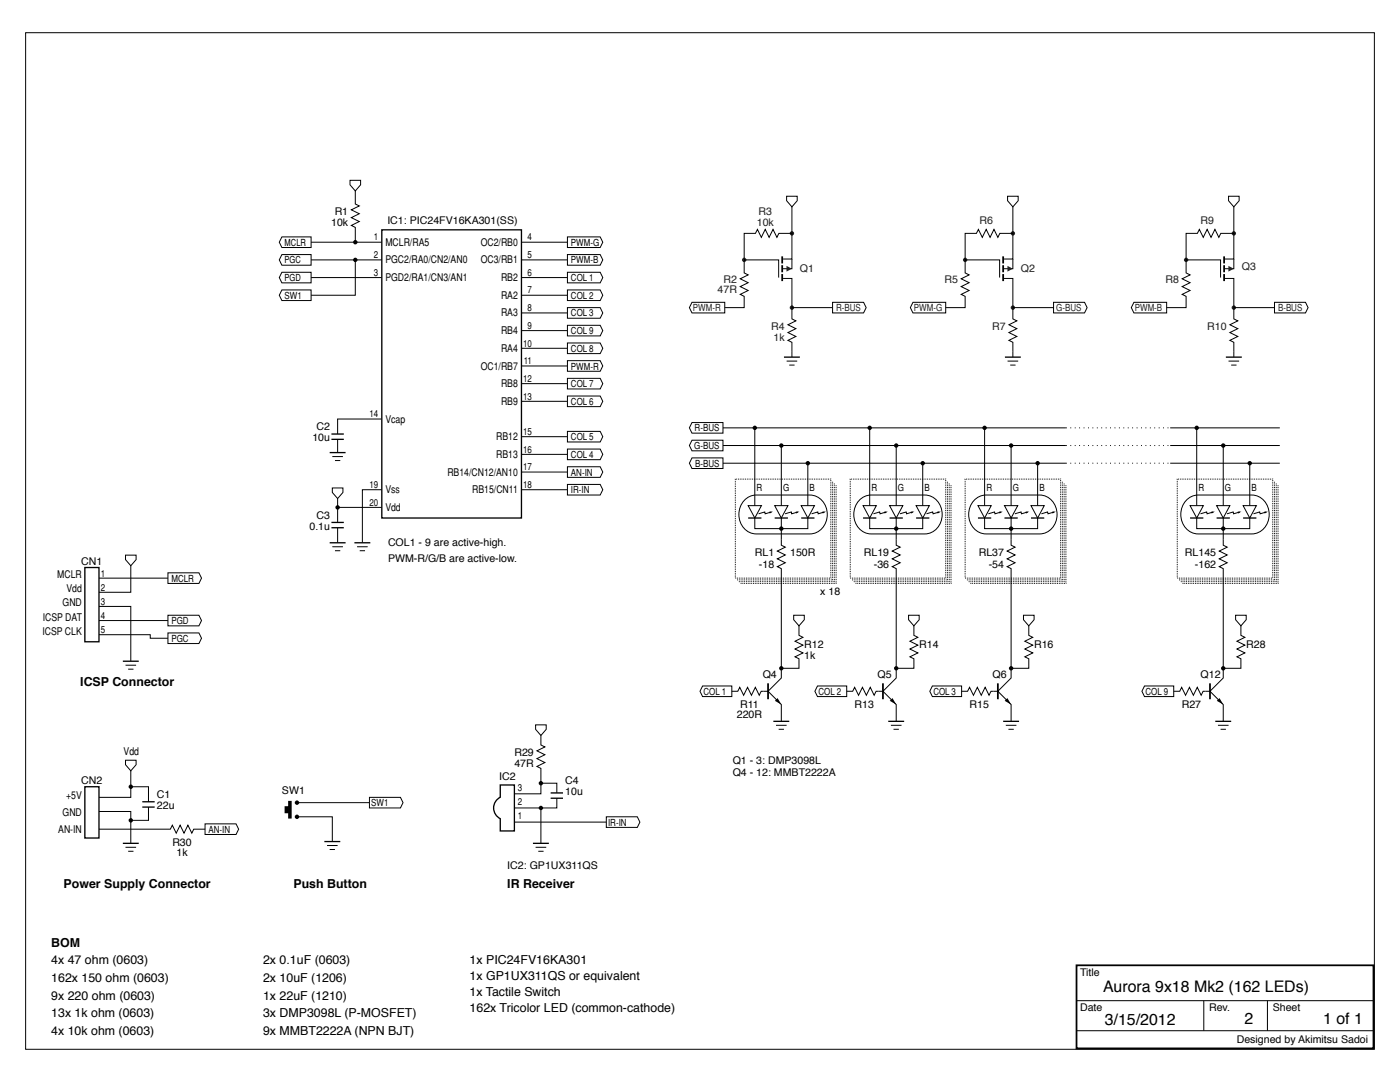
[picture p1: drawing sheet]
<svg xmlns="http://www.w3.org/2000/svg" width="279mm" height="216mm" viewBox="0 0 279 216" stroke-linecap="round" stroke-linejoin="round" font-family="sans-serif">
<!-- layer: base -->
<path d="M214.8 192.6h59.3v16.6h-59.3z" fill="none" stroke="#000" stroke-width=".35"/>
<path d="M5.1 6.5h269.2v202.9h-269.2zM214.8 199.7h59.3M240.2 199.7v6M252.9 199.7v6M214.8 205.7h59.3" fill="none" stroke="#000" stroke-width=".2"/>
<!-- layer: schematic -->
<g fill="none" stroke="#000" stroke-width=".2">
<path d="M69.8 36h2.2v.9l-1.1 1.2-1.1-1.2zM70.9 38.1v2.6l.8 .4-1.6 .8 1.6 .7-1.6 .8 1.6 .8-1.6 .8 .8 .4v2.9M62.1 55.4h14.1M62.1 51.9h14.1M104.1 55.4h9.1M104.1 58.9h9.1M104.1 51.9h9.1M104.1 48.3h9.1M104.1 76.6h9.1M104.1 73h9.1M104.1 66h9.1M104.1 62.4h9.1"/>
<path d="M104.1 69.5h9.1M66.3 97.4h2.1v.9l-1 1.2-1.1-1.2zM66.3 91.1h2.1M66.9 91.9h1M67.4 99.5v1.7h8.8M67.4 87.7v2.6M76.2 97.7h-3.9v10.6M76.2 83.6h-8.8v3M104.1 87.1h9.1M104.1 80.1h9.1M104.1 97.7h9.1M104.1 94.2h9.1"/>
<path d="M104.1 90.7h9.1M144.3 92.4h68.4M144.3 88.9h68.4M144.3 85.4h68.4M148.5 99.9a3.3 3.3 0 0 1 2.4-1.1h10.7a4 4 0 0 1 3.4 2.9 4 4 0 0 1-1.4 4.2l-1.3 .6h-.7h-10.7a4 4 0 0 1-3.2-2.5 4 4 0 0 1 .8-4.1zM150.6 85.4v15.5M155.9 88.9v12M161.2 92.4v8.5M171.4 99.9a3.3 3.3 0 0 1 2.4-1.1h10.8a4 4 0 0 1 3.3 2.9 4 4 0 0 1-1.4 4.2l-1.2 .6h-.7h-10.8a4 4 0 0 1-3.2-2.5 4 4 0 0 1 .8-4.1zM173.6 85.4v15.5M178.9 88.9v12M184.1 92.4v8.5"/>
<path d="M194.3 99.9a3.3 3.3 0 0 1 2.5-1.1h10.7a4 4 0 0 1 3.4 2.9 4 4 0 0 1-1.5 4.2l-1.2 .6h-.7h-10.7a4 4 0 0 1-3.3-2.5 4 4 0 0 1 .8-4.1zM196.5 85.4v15.5M201.8 88.9v12M207.1 92.4v8.5M233.5 92.4h21.9M233.5 88.9h21.9M233.5 85.4h21.9M236.7 99.9a3.3 3.3 0 0 1 2.4-1.1h10.7a4 4 0 0 1 3.4 2.9 4 4 0 0 1-1.4 4.2l-1.3 .6h-.7h-10.7a4 4 0 0 1-3.2-2.5 4 4 0 0 1 .8-4.1zM238.8 85.4v15.5M244.1 88.9v12M249.4 92.4v8.5M149.3 100.9h2.7l-1.4 2.5z"/>
<path d="M150.6 103.4v2.1h10.6v-2.1M153.9 102.2l-1.2 .3-.1-.3-1.2 .3M154.6 100.9h2.7l-1.4 2.5zM155.9 103.4v5.4l.8 .4-1.6 .8 1.6 .7-1.6 .8 1.6 .8-1.6 .8 .8 .4v21.8l-2.6 2.6 2.6 2.7v3.3M159.2 102.2l-1.2 .3-.1-.3-1.2 .3M159.9 100.9h2.6l-1.3 2.5zM164.5 102.2l-1.2 .3-.1-.3-1.2 .3M172.2 100.9h2.7l-1.3 2.5zM173.6 103.4v2.1h10.5v-2.1M176.9 102.2l-1.3 .3v-.3l-1.3 .3M177.5 100.9h2.7l-1.3 2.5zM178.9 103.4v5.4l.8 .4-1.6 .8 1.6 .7-1.6 .8 1.6 .8-1.6 .8 .8 .4v21.8l-2.7 2.6 2.7 2.7v3.3"/>
<path d="M182.2 102.2l-1.3 .3-.1-.3-1.2 .3M182.8 100.9h2.7l-1.4 2.5zM187.5 102.2l-1.3 .3-.1-.3-1.2 .3M195.2 100.9h2.6l-1.3 2.5zM196.5 103.4v2.1h10.6v-2.1M199.8 102.2l-1.2 .3-.1-.3-1.3 .3M200.5 100.9h2.6l-1.3 2.5zM201.8 103.4v5.4l.8 .4-1.6 .8 1.6 .7-1.6 .8 1.6 .8-1.6 .8 .8 .4v21.8l-2.7 2.6 2.7 2.7v3.3M205.1 102.2l-1.2 .3-.1-.3-1.3 .3M205.8 100.9h2.6l-1.3 2.5zM210.4 102.2l-1.2 .3-.1-.3-1.3 .3M237.5 100.9h2.7l-1.4 2.5z"/>
<path d="M238.8 103.4v2.1h10.6v-2.1M242.1 102.2l-1.2 .3-.1-.3-1.2 .3M242.8 100.9h2.6l-1.3 2.5zM244.1 103.4v5.4l.8 .4-1.6 .8 1.6 .7-1.6 .8 1.6 .8-1.6 .8 .8 .4v21.8l-2.6 2.6 2.6 2.7v3.3M247.4 102.2l-1.2 .3-.1-.3-1.2 .3M248.1 100.9h2.6l-1.3 2.5zM252.7 102.2l-1.2 .3-.1-.3-1.2 .3M146 137.9h1.2l.4-.8 .8 1.6 .8-1.6 .8 1.6 .7-1.6 .8 1.6 .4-.8h1.4M158.4 122.8h2.1v.9l-1 1.2-1.1-1.2zM159.5 124.9v1.9l.7 .4-1.5 .7 1.5 .8-1.5 .8 1.5 .8-1.5 .8 .8 .4v1.8h-3.6M169 137.9h1.2l.4-.8 .7 1.6 .8-1.6 .8 1.6 .8-1.6 .8 1.6 .3-.8h1.4M181.3 122.8h2.1v.9l-1 1.2-1.1-1.2z"/>
<path d="M182.4 124.9v1.9l.8 .4-1.6 .7 1.6 .8-1.6 .8 1.6 .8-1.6 .8 .8 .4v1.8h-3.5M191.9 137.9h1.2l.4-.8 .8 1.6 .7-1.6 .8 1.6 .8-1.6 .8 1.6 .4-.8h1.3M204.3 122.8h2.1v.9l-1.1 1.2-1-1.2zM205.3 124.9v1.9l.8 .4-1.6 .7 1.6 .8-1.6 .8 1.6 .8-1.6 .8 .8 .4v1.8h-3.5M234.2 137.9h1.2l.4-.8 .8 1.6 .8-1.6 .8 1.6 .7-1.6 .8 1.6 .4-.8h1.4M246.6 122.8h2.1v.9l-1.1 1.2-1-1.2zM247.6 124.9v1.9l.8 .4-1.5 .7 1.5 .8-1.5 .8 1.5 .8-1.5 .8 .7 .4v1.8h-3.5M25 151.7h2.2v.9l-1.1 1.2-1.1-1.2zM26.1 153.8v5.3h-6.3M26.1 157h3.5v3M154.9 144.7h2.1M155.4 145.5h1.1"/>
<path d="M177.8 144.7h2.1M178.3 145.5h1.1M200.7 144.7h2.1M201.3 145.5h1M243.1 144.7h2.1M243.6 145.5h1.1M19.8 161.9h6.3v6.4M25 169.1h2.2M25.6 169.9h1M29.6 161v2.7h-3.5"/>
</g>
<g fill="none" stroke="#000" stroke-width=".26">
<path d="M76.2 45.9h27.9v57.5h-27.9zM65.8 90.3h3.2M66.1 87.7h2.5M66.1 86.6h2.5M149.3 103.4h2.7M154.6 103.4h2.7M159.9 103.4h2.6M172.2 103.4h2.7M177.5 103.4h2.7M182.8 103.4h2.7M195.2 103.4h2.6M200.5 103.4h2.6"/>
<path d="M205.8 103.4h2.6M237.5 103.4h2.7M242.8 103.4h2.6M248.1 103.4h2.6M16.9 157h2.9v10.2h-2.9zM28.4 160h2.5M154.3 143.9h3.2M177.3 143.9h3.1M200.2 143.9h3.2M242.5 143.9h3.2M24.5 168.3h3.2M28.4 161h2.5"/>
</g>
<g fill="#000">
<path d="M153.5 102.1h.8l-.7 .4zM158.8 102.1h.7l-.6 .4zM164.1 102.1h.7l-.6 .4zM176.4 102.1h.8l-.6 .4zM181.7 102.1h.8l-.7 .4zM187 102.1h.8l-.7 .4zM199.4 102.1h.7l-.6 .4zM204.7 102.1h.7l-.6 .4zM210 102.1h.7l-.6 .4zM241.7 102.1h.7l-.6 .4zM247 102.1h.7l-.6 .4zM252.3 102.1h.7l-.6 .4z"/>
<path d="M154.6 139.8l.6-.5 .7 1.3zM177.6 139.8l.5-.5 .8 1.3zM200.5 139.8l.5-.5 .8 1.3zM242.8 139.8l.6-.5 .7 1.3z"/>
<circle cx="70.9" cy="51.9" r=".44"/>
<circle cx="70.9" cy="48.3" r=".44"/>
<circle cx="150.6" cy="85.4" r=".44"/>
<circle cx="155.9" cy="88.9" r=".44"/>
<circle cx="161.2" cy="92.4" r=".44"/>
<circle cx="173.6" cy="85.4" r=".44"/>
<circle cx="178.9" cy="88.9" r=".44"/>
<circle cx="184.1" cy="92.4" r=".44"/>
<circle cx="196.5" cy="85.4" r=".44"/>
<circle cx="201.8" cy="88.9" r=".44"/>
<circle cx="207.1" cy="92.4" r=".44"/>
<circle cx="238.8" cy="85.4" r=".44"/>
<circle cx="244.1" cy="88.9" r=".44"/>
<circle cx="249.4" cy="92.4" r=".44"/>
<circle cx="155.9" cy="105.5" r=".44"/>
<circle cx="178.9" cy="105.5" r=".44"/>
<circle cx="201.8" cy="105.5" r=".44"/>
<circle cx="244.1" cy="105.5" r=".44"/>
<circle cx="155.9" cy="133.3" r=".44"/>
<circle cx="178.9" cy="133.3" r=".44"/>
<circle cx="201.8" cy="133.3" r=".44"/>
<circle cx="244.1" cy="133.3" r=".44"/>
<circle cx="26.1" cy="157" r=".44"/>
<circle cx="26.1" cy="163.7" r=".44"/>
</g>
<path d="M153.3 136.3v3.2M176.2 136.3v3.2M199.1 136.3v3.2M241.5 136.3v3.2" fill="none" stroke="#000" stroke-width=".35"/>
<path d="M212.7 88.9h20.8M212.7 92.4h20.8M212.7 85.4h20.8" fill="none" stroke="#000" stroke-width=".2" stroke-dasharray=".2 .7" stroke-linecap="butt"/>
<g fill="#231f20">
<circle cx="158" cy="61.4" r=".44"/>
<circle cx="202.1" cy="61.4" r=".44"/>
</g>
<path d="M245.2 72.1h2.1M245.7 72.8h1.1M246.2 70.2v1.1" fill="none" stroke="#000" stroke-width=".2"/>
<path d="M244.7 71.3h3.1" fill="none" stroke="#000" stroke-width=".26"/>
<circle cx="246.2" cy="61.4" r=".44" fill="#231f20"/>
<path d="M245.2 39.2h2.1v.9l-1.1 1.2-1-1.2zM157 72.1h2.1M157.5 72.8h1.1M158 61.4v2.2l.8 .4-1.5 .8 1.5 .8-1.5 .8 1.5 .7-1.5 .8 .7 .4v3M201.1 72.1h2.1M201.6 72.8h1.1M202.1 61.4v2.2l.8 .4-1.6 .8 1.6 .8-1.6 .8 1.6 .7-1.6 .8 .8 .4v3M246.2 61.4v2.2l.8 .4-1.6 .8 1.6 .8-1.6 .8 1.6 .7-1.6 .8 .8 .4v1.9" fill="none" stroke="#000" stroke-width=".2"/>
<path d="M156.5 71.3h3.1M200.6 71.3h3.1" fill="none" stroke="#000" stroke-width=".26"/>
<g fill="#231f20">
<circle cx="236.7" cy="51.9" r=".44"/>
<circle cx="246.2" cy="46.6" r=".44"/>
</g>
<path d="M244.5 55.6h1.7v5.8M246.2 41.3v10.4h-1.7M246.2 51.7v1.9h-1.9M246.2 46.6h-2.6l-.4 .8-.7-1.6-.8 1.6-.8-1.6-.8 1.6-.7-1.6-.4 .8h-2.3v5.3h6.9v3.5" fill="none" stroke="#000" stroke-width=".2"/>
<path d="M244.3 51.2v1.4M244.3 52.9v1.4M244.3 54.7v1.4" fill="none" stroke="#000" stroke-width=".35"/>
<path d="M245.2 53l1 .6-1 .6z" fill="#231f20"/>
<path d="M201.1 39.2h2.1v.9l-1.1 1.2-1-1.2z" fill="none" stroke="#000" stroke-width=".2"/>
<g fill="#231f20">
<circle cx="192.6" cy="51.9" r=".44"/>
<circle cx="202.1" cy="46.6" r=".44"/>
</g>
<path d="M200.4 55.6h1.7v5.8h8.2M202.1 51.7v1.9h-1.9M202.1 46.6h-2.6l-.4 .8-.7-1.6-.8 1.6-.8-1.6-.8 1.6-.7-1.6-.4 .8h-2.3v5.3h6.9v3.5M202.1 41.3v10.4h-1.7M158 61.4h8.2M246.2 61.4h8.2" fill="none" stroke="#000" stroke-width=".2"/>
<path d="M200.2 51.2v1.4M200.2 52.9v1.4M200.2 54.7v1.4" fill="none" stroke="#000" stroke-width=".35"/>
<path d="M201.1 53l1 .6-1 .6z" fill="#231f20"/>
<path d="M157 39.2h2.1v.9l-1.1 1.2-1-1.2z" fill="none" stroke="#000" stroke-width=".2"/>
<g fill="#231f20">
<circle cx="148.5" cy="51.9" r=".44"/>
<circle cx="158" cy="46.6" r=".44"/>
</g>
<path d="M148.5 51.9v2.6l.8 .4-1.6 .7 1.6 .8-1.6 .8 1.6 .8-1.6 .7 .8 .4v2.3h-3.9M148.5 51.9h6.9v3.5M156.3 55.6h1.7v5.8M158 46.6h-2.6l-.3 .8-.8-1.6-.8 1.6-.8-1.6-.8 1.6-.7-1.6-.4 .8h-2.3v5.3M158 41.3v10.4h-1.7M158 51.7v1.9h-1.9M192.6 51.9v2.6l.8 .4-1.6 .7 1.6 .8-1.6 .8 1.6 .8-1.6 .7 .8 .4v2.3h-3.9M236.7 51.9v2.6l.8 .4-1.6 .7 1.6 .8-1.6 .8 1.6 .8-1.6 .7 .8 .4v2.3h-3.9" fill="none" stroke="#000" stroke-width=".2"/>
<path d="M156.1 51.2v1.4M156.1 52.9v1.4M156.1 54.7v1.4" fill="none" stroke="#000" stroke-width=".35"/>
<path d="M157 53l1 .6-1 .6z" fill="#231f20"/>
<g fill="none" stroke="#000" stroke-width=".2">
<path d="M62.1 48.3h14.1M70.9 51.9v7h-8.8M19.8 115.4h13.7M25 110.8h2.2v.9l-1.1 1.2-1.1-1.2zM26.1 112.9v5.3h-6.3M66.3 109.1h2.1M66.9 109.9h1M67.4 101.2v3M67.4 105.3v3M71.3 109.1h2.1M71.8 109.9h1M19.8 121h6.3v10.9"/>
<path d="M19.8 126.6h10.2v.8h3.5M19.8 123.8h13.7M25 132.7h2.2M25.6 133.5h1M106.9 144.6h2.1v.9l-1.1 1.3-1-1.3zM107.9 156.3v2.1h-5.2M107.9 156.3h3.2v1.9M107.9 146.8v1.9l.8 .3-1.5 .8 1.5 .8-1.5 .8 1.5 .8-1.5 .7 .7 .4v3M111.1 159.3v1.9h-3.2M19.8 165.5h14.2l.4-.8 .8 1.5 .7-1.5 .8 1.5 .8-1.5 .8 1.5 .4-.7h2.2M59.3 163h7v4.9M59.3 160.2h14.4"/>
<path d="M65.3 168.7h2.1M65.8 169.5h1.1M102.7 161.2h5.2v7.1M102.7 164h18.3M106.9 169.1h2.1M107.4 169.9h1.1"/>
</g>
<path d="M16.9 113.2h2.9v14.9h-2.9zM65.8 108.3h3.2M66.1 105.3h2.5M66.1 104.2h2.5M70.7 108.3h3.2M24.5 131.9h3.2M99.8 156.6h2.9v9.2h-2.9v-2.4a2.38 2.38 0 0 1-1.3-2.2 2.38 2.38 0 0 1 1.3-2.1zM109.9 159.3h2.5M109.9 158.2h2.5M64.7 167.9h3.2M106.4 168.3h3.1" fill="none" stroke="#000" stroke-width=".26"/>
<g fill="#000">
<path d="M57.5 159.8h.7v3.5h-.7v-1h-.7v-1.4h.7z"/>
<circle cx="67.4" cy="101.2" r=".44"/>
<circle cx="107.9" cy="156.3" r=".44"/>
<circle cx="59.3" cy="163" r=".44"/>
<circle cx="59.3" cy="160.2" r=".44"/>
<circle cx="107.9" cy="161.2" r=".44"/>
</g>
<!-- layer: labels -->
<g fill="none" stroke="#000" stroke-width=".2">
<path d="M56.3 57.9h5.8v2.1h-5.8l-.6-1.1zM56.3 47.3h5.8v2.1h-5.8l-.6-1.1zM56.3 50.8h5.8v2.1h-5.8l-.6-1zM56.3 54.3h5.8v2.1h-5.8l-.6-1zM113.2 54.3h6.6l.5 1.1-.5 1h-6.6zM113.2 50.8h6.6l.5 1.1-.5 1h-6.6zM113.2 47.3h6.6l.5 1-.5 1.1h-6.6zM113.2 57.9h6.6l.5 1-.5 1.1h-6.6zM113.2 75.5h6.6l.5 1.1-.5 1h-6.6zM113.2 64.9h6.6l.5 1.1-.5 1h-6.6zM113.2 72h6.6l.5 1-.5 1.1h-6.6zM113.2 79h6.6l.5 1.1-.5 1h-6.6z"/>
<path d="M113.2 68.4h6.6l.5 1.1-.5 1.1h-6.6zM113.2 61.4h6.6l.5 1-.5 1.1h-6.6zM138.1 60.3h6.5v2.1h-6.5l-.5-1zM166.2 60.3h6.1l.6 1.1-.6 1h-6.1zM182.2 60.3h6.5v2.1h-6.5l-.5-1zM210.3 60.3h6.1l.6 1.1-.6 1h-6.1zM226.3 60.3h6.5v2.1h-6.5l-.5-1zM254.4 60.3h6.1l.6 1.1-.6 1h-6.1zM113.2 89.6h6.6l.5 1.1-.5 1h-6.6zM113.2 86.1h6.6l.5 1-.5 1.1h-6.6zM113.2 96.7h6.6l.5 1-.5 1.1h-6.6zM113.2 93.1h6.6l.5 1.1-.5 1h-6.6z"/>
<path d="M138.1 84.3h6.2v2.1h-6.2l-.5-1zM138.1 87.8h6.2v2.2h-6.2l-.5-1.1zM138.1 91.4h6.2v2.1h-6.2l-.5-1.1zM33.5 114.3h6.2l.5 1.1-.5 1h-6.2zM33.5 126.3h6.2l.5 1.1-.5 1h-6.2zM33.5 122.8h6.2l.5 1-.5 1.1h-6.2zM140.2 136.9h5.8v2.1h-5.8l-.5-1.1zM163.1 136.9h5.9v2.1h-5.9l-.5-1.1zM186.1 136.9h5.8v2.1h-5.8l-.5-1.1zM228.4 136.9h5.8v2.1h-5.8l-.5-1.1zM73.7 159.1h6.2l.5 1.1-.5 1h-6.2zM40.9 164.4h6.2l.5 1.1-.5 1h-6.2z"/>
<path d="M121 163h6.2l.5 1-.5 1.1h-6.2z"/>
</g>
<g fill="none" stroke="#000" stroke-width=".2" stroke-dasharray=".2 .2" stroke-linecap="butt">
<path d="M146.8 95.6h19v19.8h-19zM169.7 95.6h19v19.8h-19zM192.6 95.6h19.1v19.8h-19.1zM234.9 95.6h19.1v19.8h-19.1zM147.1 115.7h19.1v-19.7M147.5 116.1h19v-19.8M147.8 116.4h19.1v-19.7M170 115.7h19.1v-19.7M170.4 116.1h19v-19.8M170.7 116.4h19.1v-19.7M193 115.7h19v-19.7M193.3 116.1h19.1v-19.8"/>
<path d="M193.7 116.4h19v-19.7M235.3 115.7h19.1v-19.7M235.7 116.1h19v-19.8M236 116.4h19.1v-19.7"/>
</g>
<g font-size="3.2">
<text x="220.1" y="197.9">Aurora 9x18 Mk2 (162 LEDs)</text>
<text x="220.5" y="204.6">3/15/2012</text>
<text x="248.4" y="204.3">2</text>
<text x="264" y="204.3">1 of 1</text>
</g>
<g font-size="2.5">
<text x="16" y="136.9">ICSP Connector</text>
<text x="12.7" y="177.1">Power Supply Connector</text>
<text x="58.6" y="177.1">Push Button</text>
<text x="101.2" y="177.1">IR Receiver</text>
<text x="10.2" y="188.9">BOM</text>
<text x="10.2" y="192.4">4x 47 ohm (0603)</text>
<text x="10.2" y="196">162x 150 ohm (0603)</text>
<text x="52.5" y="192.4">2x 0.1uF (0603)</text>
<text x="52.5" y="196">2x 10uF (1206)</text>
<text x="93.7" y="192.4">1x PIC24FV16KA301</text>
<text x="93.7" y="195.6">1x GP1UX311QS or equivalent</text>
<text x="10.2" y="199.5">9x 220 ohm (0603)</text>
<text x="10.2" y="203">13x 1k ohm (0603)</text>
<text x="52.5" y="199.5">1x 22uF (1210)</text>
<text x="52.5" y="203">3x DMP3098L (P-MOSFET)</text>
<text x="93.7" y="198.8">1x Tactile Switch</text>
<text x="93.7" y="202">162x Tricolor LED (common-cathode)</text>
<text x="10.2" y="206.6">4x 10k ohm (0603)</text>
<text x="52.5" y="206.6">9x MMBT2222A (NPN BJT)</text>
</g>
<g font-size="2.1">
<text x="66.1" y="45.1">10k</text>
<text x="66.8" y="43">R1</text>
<text x="77.3" y="44.6">IC1: PIC24FV16KA301(SS)</text>
<text x="76.9" y="49">MCLR/RA5</text>
<text x="76.9" y="52.6">PGC2/RA0/CN2/AN0</text>
<text x="95.9" y="52.6">OC3/RB1</text>
<text x="95.9" y="49">OC2/RB0</text>
<text x="76.9" y="56.1">PGD2/RA1/CN3/AN1</text>
<text x="100" y="59.6">RA2</text>
<text x="100" y="56.1">RB2</text>
<text x="100" y="63.1">RA3</text>
<text x="100" y="70.2">RA4</text>
<text x="100" y="66.7">RB4</text>
<text x="95.9" y="73.7">OC1/RB7</text>
<text x="100" y="77.3">RB8</text>
<text x="100" y="80.8">RB9</text>
<text x="62.4" y="88">10u</text>
<text x="63.2" y="85.9">C2</text>
<text x="76.9" y="84.3">Vcap</text>
<text x="99" y="87.8">RB12</text>
<text x="89.3" y="94.9">RB14/CN12/AN10</text>
<text x="99" y="91.4">RB13</text>
<text x="76.9" y="98.4">Vss</text>
<text x="76.9" y="102">Vdd</text>
<text x="94.2" y="98.4">RB15/CN11</text>
<text x="61.8" y="105.7">0.1u</text>
<text x="63.2" y="103.5">C3</text>
<text x="16.2" y="112.7">CN1</text>
<text x="77.4" y="109">COL1 - 9 are active-high.</text>
<text x="77.4" y="112.2">PWM-R/G/B are active-low.</text>
<text x="150.6" y="110.9">RL1</text>
<text x="151.5" y="113.4">-18</text>
<text x="157.7" y="110.9">150R</text>
<text x="172.4" y="110.9">RL19</text>
<text x="174.4" y="113.4">-36</text>
<text x="195.3" y="110.9">RL37</text>
<text x="197.3" y="113.4">-54</text>
<text x="236.5" y="110.9">RL145</text>
<text x="238.5" y="113.4">-162</text>
<text x="11.4" y="115.4">MCLR</text>
<text x="13.3" y="118.2">Vdd</text>
<text x="163.7" y="118.8">x 18</text>
<text x="8.5" y="123.8">ICSP DAT</text>
<text x="12.5" y="121">GND</text>
<text x="8.5" y="126.6">ICSP CLK</text>
<text x="160.5" y="129.4">R12</text>
<text x="160.5" y="131.5">1k</text>
<text x="183.4" y="129.4">R14</text>
<text x="206.4" y="129.4">R16</text>
<text x="248.7" y="129.4">R28</text>
<text x="152.2" y="135.4">Q4</text>
<text x="175.2" y="135.4">Q5</text>
<text x="198.1" y="135.4">Q6</text>
<text x="239.6" y="135.4">Q12</text>
<text x="147" y="143.3">220R</text>
<text x="147.7" y="141.2">R11</text>
<text x="170.6" y="141.2">R13</text>
<text x="193.5" y="141.2">R15</text>
<text x="235.8" y="141.2">R27</text>
<text x="24.7" y="150.6">Vdd</text>
<text x="99.6" y="155.7">IC2</text>
<text x="102.7" y="150.9">R29</text>
<text x="102.7" y="153">47R</text>
<text x="146.2" y="152.4">Q1 - 3: DMP3098L</text>
<text x="146.2" y="154.9">Q4 - 12: MMBT2222A</text>
<text x="13.2" y="159.5">+5V</text>
<text x="16.2" y="156.4">CN2</text>
<text x="31.3" y="159.3">C1</text>
<text x="31.3" y="161.4">22u</text>
<text x="56.3" y="158.5">SW1</text>
<text x="112.8" y="156.5">C4</text>
<text x="112.8" y="158.6">10u</text>
<text x="11.6" y="166.2">AN-IN</text>
<text x="12.5" y="162.8">GND</text>
<text x="34.4" y="168.7">R30</text>
<text x="35.2" y="170.8">1k</text>
<text x="101.2" y="173.3">IC2: GP1UX311QS</text>
<text x="215.5" y="194.7">Title</text>
<text x="215.5" y="201.8">Date</text>
<text x="241.3" y="201.8">Rev.</text>
<text x="254" y="201.8">Sheet</text>
<text x="246.8" y="208.1">Designed by Akimitsu Sadoi</text>
</g>
<g font-size="2.1" fill="#231f20">
<text x="151" y="45.1">10k</text>
<text x="151.4" y="43">R3</text>
<text x="195.5" y="44.7">R6</text>
<text x="239.6" y="44.7">R9</text>
<text x="247.8" y="53.9">Q3</text>
<text x="143.2" y="58.5">47R</text>
<text x="144.4" y="56.4">R2</text>
<text x="159.6" y="54.2">Q1</text>
<text x="188.5" y="56.4">R5</text>
<text x="203.7" y="54.2">Q2</text>
<text x="232.6" y="56.4">R8</text>
<text x="153.9" y="65.9">R4</text>
<text x="198" y="65.9">R7</text>
<text x="240.9" y="65.9">R10</text>
<text x="154.4" y="68">1k</text>
</g>
<g font-size="1.9">
<text x="74.6" y="48">1</text>
<text x="105.3" y="48">4</text>
<text x="56.8" y="49">MCLR</text>
<text x="56.8" y="52.6">PGC</text>
<text x="74.6" y="51.5">2</text>
<text x="105.3" y="51.5">5</text>
<text x="113.9" y="52.6">PWM-B</text>
<text x="113.9" y="49">PWM-G</text>
<text x="56.8" y="59.6">SW1</text>
<text x="56.8" y="56.1">PGD</text>
<text x="74.6" y="55">3</text>
<text x="105.3" y="58.6">7</text>
<text x="105.3" y="55">6</text>
<text x="113.9" y="56.1">COL 1</text>
<text x="113.9" y="59.6">COL 2</text>
<text x="105.3" y="62.1">8</text>
<text x="105.3" y="65.6">9</text>
<text x="113.9" y="63.1">COL 3</text>
<text x="104.4" y="69.1">10</text>
<text x="113.9" y="66.7">COL 9</text>
<text x="113.9" y="70.2">COL 8</text>
<text x="104.4" y="76.2">12</text>
<text x="104.5" y="72.7">11</text>
<text x="113.9" y="77.3">COL 7</text>
<text x="113.9" y="73.7">PWM-R</text>
<text x="73.7" y="83.3">14</text>
<text x="104.4" y="79.7">13</text>
<text x="113.9" y="80.8">COL 6</text>
<text x="104.4" y="86.8">15</text>
<text x="113.9" y="87.8">COL 5</text>
<text x="138.5" y="89.6">G-BUS</text>
<text x="138.6" y="86.1">R-BUS</text>
<text x="104.4" y="90.3">16</text>
<text x="104.4" y="93.8">17</text>
<text x="113.9" y="91.4">COL 4</text>
<text x="113.9" y="94.9">AN-IN</text>
<text x="138.7" y="93.1">B-BUS</text>
<text x="73.7" y="100.9">20</text>
<text x="73.7" y="97.4">19</text>
<text x="104.4" y="97.4">18</text>
<text x="113.9" y="98.4">IR-IN</text>
<text x="151" y="98.1">R</text>
<text x="156.3" y="98.1">G</text>
<text x="161.6" y="98.1">B</text>
<text x="173.9" y="98.1">R</text>
<text x="179.2" y="98.1">G</text>
<text x="184.5" y="98.1">B</text>
<text x="196.8" y="98.1">R</text>
<text x="202.1" y="98.1">G</text>
<text x="207.4" y="98.1">B</text>
<text x="239.2" y="98.1">R</text>
<text x="244.5" y="98.1">G</text>
<text x="249.8" y="98.1">B</text>
<text x="20.1" y="115.1">1</text>
<text x="20.1" y="117.9">2</text>
<text x="34.2" y="116.1">MCLR</text>
<text x="20.1" y="120.8">3</text>
<text x="20.1" y="123.6">4</text>
<text x="34.2" y="124.5">PGD</text>
<text x="20.1" y="126.4">5</text>
<text x="34.2" y="128.1">PGC</text>
<text x="140.4" y="138.6">COL 1</text>
<text x="163.3" y="138.6">COL 2</text>
<text x="186.3" y="138.6">COL 3</text>
<text x="228.6" y="138.6">COL 9</text>
<text x="74.1" y="160.9">SW1</text>
<text x="103.4" y="157.8">3</text>
<text x="103.4" y="160.6">2</text>
<text x="41.6" y="166.2">AN-IN</text>
<text x="103.4" y="163.4">1</text>
<text x="121.4" y="164.7">IR-IN</text>
</g>
<g font-size="1.9" fill="#231f20">
<text x="138.3" y="62.1">PWM-R</text>
<text x="166.9" y="62.1">R-BUS</text>
<text x="182.4" y="62.1">PWM-G</text>
<text x="210.8" y="62.1">G-BUS</text>
<text x="226.5" y="62.1">PWM-B</text>
<text x="255.1" y="62.1">B-BUS</text>
</g>
</svg>
